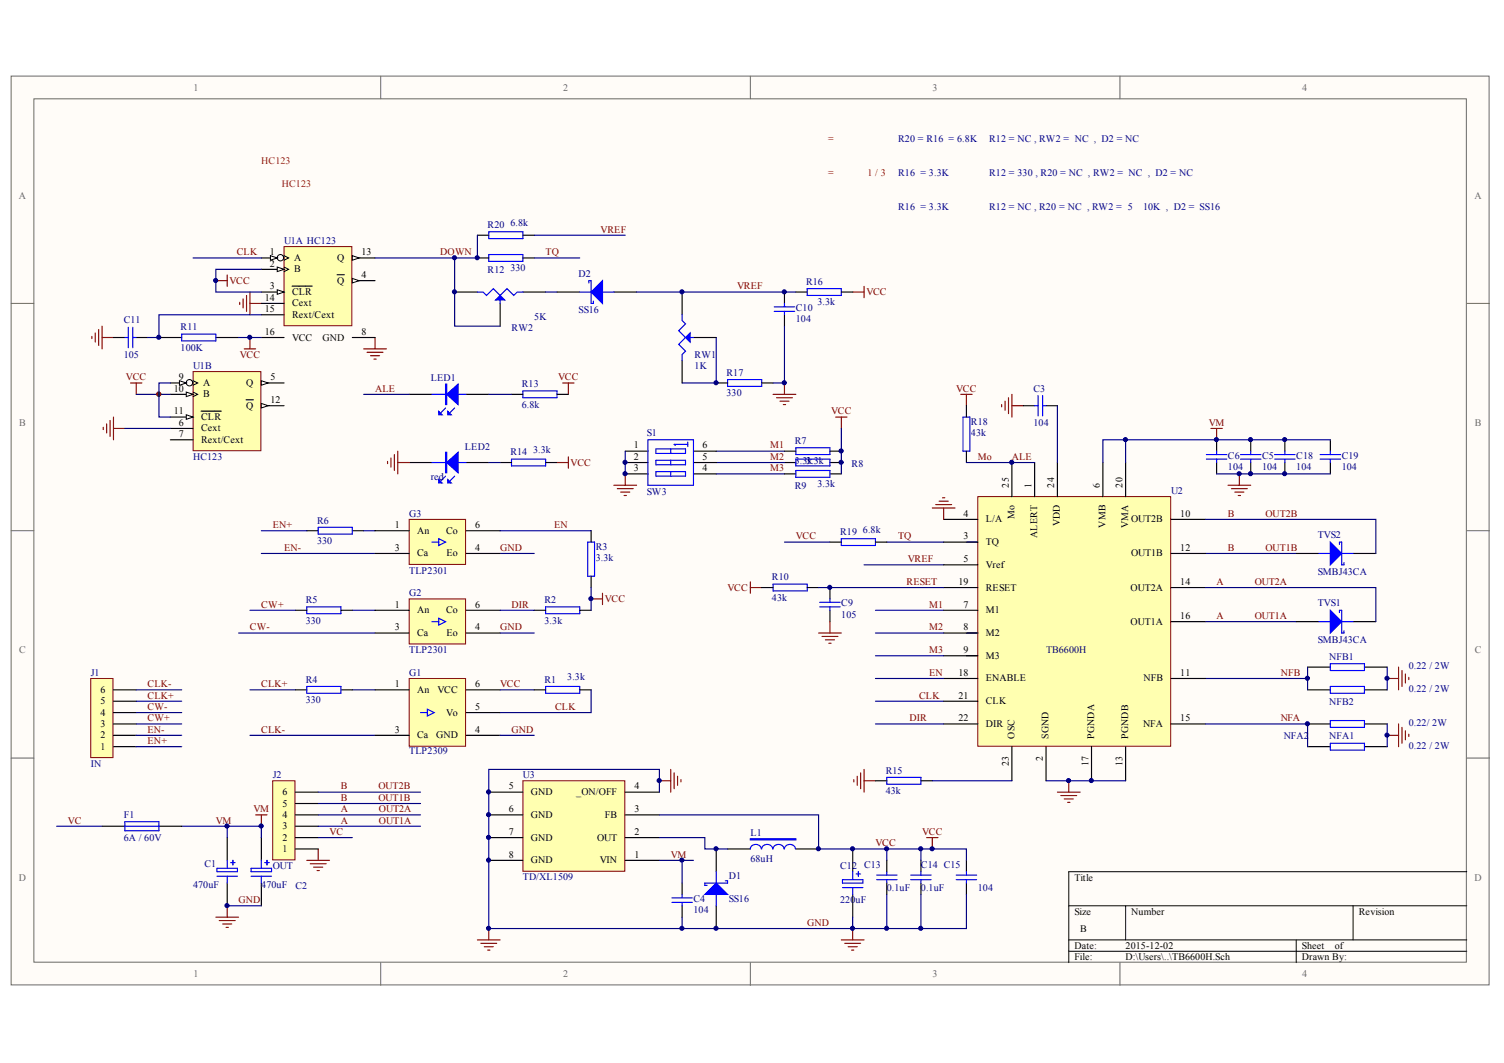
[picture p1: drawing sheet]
<svg xmlns="http://www.w3.org/2000/svg" width="297mm" height="210mm" viewBox="0 0 297 210" stroke-linecap="round" stroke-linejoin="round" font-family="sans-serif">
<g fill="#fffcf8" stroke="#696969" stroke-width=".2">
<path d="M2.2 15h291.9v179.5h-291.9z"/>
<path d="M6.7 19.5h282.9v170.5h-282.9z"/>
</g>
<path d="M75.2 15v4.5M148.2 15v4.5M221.2 15v4.5M2.2 59.9h4.5M289.7 59.9h4.5M2.2 104.8h4.5M289.7 104.8h4.5M2.2 149.7h4.5M289.7 149.7h4.5M75.2 190.1v4.5M148.2 190.1v4.5M221.2 190.1v4.5" fill="none" stroke="#696969" stroke-width=".2"/>
<path d="M211.1 178.9h78.6M222.3 178.9v6.7M267.2 178.9v6.7M289.7 172.1h-78.6v18M211.1 185.6h78.6M211.1 187.8h78.6M256 185.6v4.5" fill="none" stroke="#000" stroke-width=".2"/>
<circle cx="31.4" cy="77.8" r=".4" fill="#000080" stroke="#000080" stroke-width=".2"/>
<g fill="none" stroke="#000" stroke-width=".22">
<path d="M110 57.7h4.5M121.2 57.7h4.5M80.8 77.9h4.5M92 77.9h4.5M154.9 91.3h2.3M163.9 91.3h2.3M240.3 86.8v2.3M240.3 91.3v2.3M247 86.8v2.3M247 91.3v2.3M60.6 104.8h2.2M69.6 104.8h2.2"/>
<path d="M150.4 116h2.3M159.4 116h2.3M163.9 116v2.3M256 109.3h4.5M267.2 109.3h4.5M58.3 120.5h2.3M67.3 120.5h2.3M163.9 120.5v2.3M256 122.8h4.5M258.2 131.7h4.5M267.2 122.8h4.5M269.5 131.7h4.5"/>
<path d="M258.2 143h4.5M269.5 143h4.5M51.6 165.4v4.5M51.6 174.4v4.5M143.7 167.6h4.5M157.2 167.6h4.5M168.4 167.6v4.5M168.4 176.6v4.5M175.1 169.9v2.2M175.1 174.4v2.2M181.9 169.9v2.2M181.9 174.4v2.2"/>
<path d="M190.9 169.9v2.2M190.9 174.4v2.2"/>
</g>
<g fill="none" stroke="#00f" stroke-width=".22">
<path d="M114.5 57.7h2.2M116.3 55.9v-.5h.4v4.5h.5v-.4M119 57.7h2.2M85.3 77.9h6.7M88 80.6l-.9 .9M89.8 80.6l-.9 .9M157.2 90.7h6.7v1.3h-6.7zM238.3 90.7h4M238.3 89.8h4M240.3 89.1v.7M240.3 90.7v.6M245 90.7h4"/>
<path d="M245 89.8h4M247 89.1v.7M247 90.7v.6M60.6 119.8h6.7v1.4h-6.7zM62.8 104.1h6.8v1.4h-6.8zM152.7 115.3h6.7v1.4h-6.7zM161.9 118.9h4M161.9 119.8h4M163.9 118.3v.6M163.9 119.8v.7M260.5 109.3h2.2M264.5 107.5v-.5h.5v4.5h.4v-.4"/>
<path d="M265 109.3h2.2M260.5 122.8h2.2M262.7 131.1h6.8v1.3h-6.8zM264.5 121v-.5h.5v4.5h.4v-.4M265 122.8h2.2M262.7 142.3h6.8v1.3h-6.8zM49.6 171.5h4v.6h-4zM49.6 173h4M51.6 169.9v1.6M51.6 173v1.4M52.3 170.3h.9M52.7 169.9v.9"/>
<path d="M150.3 167.6a1.09 1.09 0 0 0-1-.9 1.09 1.09 0 0 0-1.1 .9M152.6 167.6a1.09 1.09 0 0 0-1.1-.9 1.09 1.09 0 0 0-1.1 .9M154.8 167.6a1.09 1.09 0 0 0-1-.9 1.09 1.09 0 0 0-1.1 .9M157.1 167.6a1.09 1.09 0 0 0-1.1-.9 1.09 1.09 0 0 0-1.1 .9M166.4 173.7h4v.7h-4zM166.4 175.3h4M168.4 172.1v1.6M168.4 175.3v1.3M169.1 172.6h.9M169.5 172.1v.9M173.1 172.8h4.1M173.1 173.7h4.1"/>
<path d="M175.1 172.1v.7M175.1 173.7v.7M179.9 172.8h4M179.9 173.7h4M181.9 172.1v.7M181.9 173.7v.7M188.8 172.8h4.1M188.8 173.7h4.1M190.9 172.1v.7M190.9 173.7v.7"/>
</g>
<g fill="none" stroke="#800000" stroke-width=".22">
<path d="M189.7 77.9h2.3M190.9 77.9v2.2M197.8 79.9v.4M198.5 79.2v1.8M199.2 78.5v3.2M199.9 77.9v4.5M121.2 95.8h4.5M121.9 96.5h3.2M122.6 97.2h1.8M123.3 97.8h.4M123.5 93.6v2.2M199.9 80.1h2.2"/>
<path d="M239.2 84.6h2.2M240.3 84.6v2.2M242.5 95.8h4.5M243.2 96.5h3.1M243.9 97.2h1.8M244.5 97.8h.5M244.8 93.6v2.2M116.7 118.3h2.3M119 117.1v2.3M148.2 114.9v2.2M148.2 116h2.2M161.7 125h4.5"/>
<path d="M162.3 125.7h3.2M163 126.3h1.8M163.7 127h.4M163.9 122.8v2.2M274 134h2.2M276.2 131.7v4.5M276.9 132.4v3.1M277.6 133.1v1.8M278.2 133.8v.4M168.6 154v.4M169.3 153.3v1.8M170 152.6v3.1"/>
<path d="M170.7 151.9v4.5M170.7 154.2h2.2M208.8 156.4h4.5M209.5 157.1h3.2M210.2 157.8h1.8M210.9 158.4h.4M211.1 154.2v2.2M274 145.2h2.2M276.2 143v4.4M276.9 143.6v3.2M277.6 144.3v1.8M278.2 145v.4"/>
<path d="M44.9 178.9v2.2M50.5 160.9h2.2M51.6 160.9v2.3M183 165.4h2.3M184.1 165.4v2.2M42.6 181.1h4.5M43.3 181.8h3.1M44 182.5h1.8M44.6 183.1h.5M166.2 185.6h4.5M166.8 186.3h3.2M167.5 186.9h1.8"/>
<path d="M168.2 187.6h.4M168.4 183.4v2.2"/>
</g>
<g fill="none" stroke="#000080" stroke-width=".22">
<path d="M51.6 109.3h22.5M51.6 104.8h9M71.8 104.8h2.3M170.7 111.5h15.7M175.1 107h11.3M190.9 107h4.5M238 109.3h18M49.4 120.5h8.9M49.4 136.2h8.9M69.6 120.5h4.5M69.6 136.2h4.5M98.8 125h6.7"/>
<path d="M172.9 120.5h13.5M172.9 138.5h13.5M190.9 125h4.5M190.9 129.5h4.5M238 122.8h18M238 134h20.2M49.4 145.2h24.7M134.7 181.1v2.3M168.4 181.1v2.3"/>
</g>
<g fill="#00f" stroke="#00f" stroke-width=".22">
<path d="M88.2 77.9l2.3-2.1v4.1z"/>
<path d="M86.6 81.2l.7 .7h-.7z"/>
<path d="M88.4 81.2l.7 .7h-.7z"/>
<path d="M262.7 120.5l2.3 2.3-2.3 2.2z"/>
<path d="M262.7 107l2.3 2.3-2.3 2.2z"/>
<path d="M116.7 57.7l2.3-2.3v4.5z"/>
<path d="M88 75.8h.2v4.1h-.2z" fill-rule="evenodd"/>
<path d="M148.2 165.6h9v.2h-9z" fill-rule="evenodd"/>
</g>
<path d="M17.9 134h4.4v15.6h-4.4z" fill="#ffffb0" stroke="#800000" stroke-width=".2"/>
<g fill="none" stroke="#000" stroke-width=".22">
<path d="M154.9 57.7v2.2M154.9 62.2v2.2M80.8 91.3h4.5M92 91.3h4.5M98.8 91.3h2.2M107.8 91.3h2.2M22.4 138.5h4.5M22.4 136.2h4.5M22.4 147.4h4.5M22.4 145.2h4.5M22.4 143h4.5M22.4 140.7h4.5"/>
<path d="M44.9 165.4v4.5M44.9 174.4v4.5M141.5 167.6v4.5M141.5 178.9v4.5"/>
</g>
<path d="M96.5 91.3h2.3M98.8 109.3h6.7M26.9 138.5h9M26.9 136.2h9M26.9 147.4h9M26.9 145.2h9M26.9 143h9M26.9 140.7h9M44.9 163.2v2.2" fill="none" stroke="#000080" stroke-width=".22"/>
<g fill="none" stroke="#00f" stroke-width=".22">
<path d="M154.9 59.9v.7M152.9 60.6h4.1M152.9 61.5h4.1M154.9 61.5v.7M85.3 91.3h6.7M88 94l-.9 .9M89.8 94l-.9 .9M101 90.7h6.8v1.3h-6.8zM42.9 171.5h4v.6h-4zM42.9 173h4M44.9 169.9v1.6M44.9 173v1.4"/>
<path d="M45.5 170.3h.9M46 169.9v.9M141.5 172.1v2.3M141.5 176.6v2.3M143.2 173.9h.5v.5h-4.5v.4h.5"/>
</g>
<g fill="#00f" stroke="#00f" stroke-width=".22">
<path d="M139.2 176.6l2.3-2.2 2.2 2.2z"/>
<path d="M88.2 91.3l2.3-2v4.1z"/>
<path d="M86.6 94.7l.7 .7h-.7z"/>
<path d="M88.4 94.7l.7 .7h-.7z"/>
<path d="M88 89.3h.2v4.1h-.2z" fill-rule="evenodd"/>
</g>
<g fill="none" stroke="#800000" stroke-width=".22">
<path d="M76.5 91.1v.5M77.2 90.4v1.8M77.9 89.8v3.1M78.6 89.1v4.5M78.6 91.3h2.2M130.2 154.2h2.3M132.5 151.9v4.5M133.1 152.6v3.1M133.8 153.3v1.8M134.5 154v.4M60.6 169.9h4.5M61.3 170.6h3.1"/>
<path d="M61.9 171.2h1.8M62.6 171.9h.5M62.8 167.6v2.3"/>
</g>
<path d="M103.3 154.2h20.1v17.8h-20.1z" fill="#ffffb0" stroke="#800000" stroke-width=".2"/>
<path d="M96.5 156.4h6.8M123.5 156.4h6.7M96.5 169.9h6.8M96.5 165.4h6.8M96.5 160.9h6.8M123.5 169.9h6.7M123.5 165.4h6.7M123.5 160.9h6.7" fill="none" stroke="#000" stroke-width=".22"/>
<path d="M53.9 154.2h4.4v15.6h-4.4z" fill="#ffffb0" stroke="#800000" stroke-width=".2"/>
<path d="M258.2 136.2h4.5M269.5 136.2h4.5M58.3 158.7h4.5M58.3 156.4h4.5M258.2 147.4h4.5M269.5 147.4h4.5M58.3 167.6h4.5M58.3 165.4h4.5M58.3 163.2h4.5M58.3 160.9h4.5" fill="none" stroke="#000" stroke-width=".22"/>
<path d="M262.7 135.5h6.8v1.4h-6.8zM262.7 146.8h6.8v1.3h-6.8z" fill="none" stroke="#00f" stroke-width=".22"/>
<path d="M258.2 131.7v4.5M35.9 163.2h15.7v2.2M62.8 165.4h6.8M175.1 167.6v2.3" fill="none" stroke="#000080" stroke-width=".22"/>
<path d="M168.4 57.7h2.3M170.7 56.5v2.3M94.3 185.6h4.5M95 186.3h3.1M95.6 186.9h1.8M96.3 187.6h.5M96.5 183.4v2.2" fill="none" stroke="#800000" stroke-width=".22"/>
<path d="M193.1 98.1h38.1v49.3h-38.1z" fill="#ffffb0" stroke="#800000" stroke-width=".2"/>
<g fill="none" stroke="#000" stroke-width=".22">
<path d="M134.7 57.7v4.5M134.7 71.1v4.5M137 66.6h4.5M154.9 89.1h2.3M163.9 89.1h2.3M199.9 91.3v6.8M202.1 80.1h2.2M204.3 91.3v6.8M206.6 80.1h2.2M208.8 91.3v6.8M217.8 91.3v6.8M222.3 91.3v6.8"/>
<path d="M186.4 107h6.7M186.4 102.6h6.7M186.4 111.5h6.7M186.4 116h6.7M231.3 102.6h6.7M231.3 109.3h6.7M231.3 116h6.7M186.4 120.5h6.7M186.4 125h6.7M186.4 129.5h6.7M186.4 134h6.7M186.4 138.5h6.7"/>
<path d="M231.3 134h6.7M231.3 122.8h6.7M172.9 154.2h2.2M181.9 154.2h2.2M186.4 143h6.7M199.9 147.4v6.8M206.6 147.4v6.8M215.6 147.4v6.8M222.3 147.4v6.8M231.3 143h6.7M134.7 174.4v2.2M134.7 178.9v2.2"/>
</g>
<path d="M274 131.7v4.5M206.6 154.2h15.7M274 143v4.4" fill="none" stroke="#000080" stroke-width=".22"/>
<path d="M134.7 62.2v1.1l.7 .7-1.4 1.3 1.4 1.3-1.4 1.4 1.4 1.3-.7 .7v1.1M135.4 66.6h1.6M205 78.1v4M205.9 78.1v4M157.2 88.4h6.7v1.4h-6.7zM204.3 80.1h.7M205.9 80.1h.7M175.1 153.5h6.8v1.3h-6.8zM132.7 178.2h4M132.7 177.3h4M134.7 176.6v.7M134.7 178.2v.7" fill="none" stroke="#00f" stroke-width=".22"/>
<g fill="none" stroke="#800000" stroke-width=".22">
<path d="M18.1 66.4v.5M18.8 65.7v1.8M19.5 65.1v3.1M20.2 64.4v4.5M20.2 66.6h2.2M25.8 75.6h2.2M26.9 75.6v2.3M111.1 75.6h2.3M112.3 75.6v2.3M152.7 77.9h4.5M153.4 78.5h3.1M154 79.2h1.8"/>
<path d="M154.7 79.9h.5M154.9 75.6v2.3M20.4 84.4v.4M21.1 83.7v1.8M21.7 83v3.2M22.4 82.4v4.4M22.4 84.6h2.3M110 91.3h2.3M112.3 90.2v2.3M184.8 99.6h3.1M185.5 99h1.8M186.1 98.3h.5"/>
<path d="M184.1 100.3h4.5M186.4 100.3v2.3"/>
</g>
<path d="M135.4 66.6l.9-.9v1.8z" fill="#00f" stroke="#00f" stroke-width=".22"/>
<path d="M80.8 134h11.1v13.4h-11.1z" fill="#ffffb0" stroke="#800000" stroke-width=".2"/>
<path d="M74.1 136.2h6.7M92 136.2h6.8M74.1 145.2h6.7M92 145.2h6.8M92 140.7h6.8" fill="none" stroke="#000" stroke-width=".22"/>
<path d="M83.1 140.7h1.3v-.7l1.4 .7-1.4 .7v-.7" fill="none" stroke="#00f" stroke-width=".22"/>
<path d="M165 82.4h2.3M166.2 82.4v2.2" fill="none" stroke="#800000" stroke-width=".22"/>
<path d="M141.5 93.6h13.4M141.5 89.1h13.4M141.5 91.3h13.4M98.8 136.2h6.7M98.8 145.2h6.7" fill="none" stroke="#000080" stroke-width=".22"/>
<path d="M80.8 118.3h11.1v8.9h-11.1z" fill="#ffffb0" stroke="#800000" stroke-width=".2"/>
<path d="M74.1 120.5h6.7M74.1 125h6.7M92 120.5h6.8M92 125h6.8" fill="none" stroke="#000" stroke-width=".22"/>
<path d="M85.3 122.8h1.3v-.7l1.4 .7-1.4 .6v-.6" fill="none" stroke="#00f" stroke-width=".22"/>
<path d="M80.8 102.6h11.1v8.8h-11.1z" fill="#ffffb0" stroke="#800000" stroke-width=".2"/>
<g fill="none" stroke="#000" stroke-width=".22">
<path d="M22.4 66.6h2.3M26.9 66.6h2.2M31.4 66.6h4.5M42.6 66.6h4.5M123.5 89.1h4.5M123.5 91.3h4.5M123.5 93.6h4.5M137 89.1h4.5M137 91.3h4.5M137 93.6h4.5M253.8 86.8v2.3M253.8 91.3v2.3"/>
<path d="M262.7 86.8v2.3M262.7 91.3v2.3M74.1 104.8h6.7M74.1 109.3h6.7M92 104.8h6.8M92 109.3h6.8M116.7 104.8v2.2M116.7 113.8v2.2M58.3 136.2h2.3M67.3 136.2h2.3M105.5 136.2h2.3M105.5 120.5h2.3"/>
<path d="M114.5 136.2h2.2M114.5 120.5h2.2"/>
</g>
<g fill="none" stroke="#00f" stroke-width=".22">
<path d="M24.7 66.6h.6M25.3 64.6v4.1M26.2 66.6h.7M26.2 64.6v4.1M35.9 66h6.7v1.3h-6.7zM128 86.8h9v9h-9zM129.5 88.6h5.9v.9h-5.9zM129.5 90.9h5.9v.9h-5.9zM129.5 93.1h5.9v.9h-5.9zM132.5 88.6v.9M132.5 90.9v.9M132.5 93.1v.9"/>
<path d="M135.8 87.7h-2.7l.3 .3M135.8 87.3v.9M251.7 90.7h4.1M251.7 89.8h4.1M253.8 89.1v.7M253.8 90.7v.6M260.7 90.7h4.1M260.7 89.8h4.1M262.7 89.1v.7M262.7 90.7v.6M85.3 107h1.3v-.6l1.4 .6-1.4 .7v-.7M107.8 119.8h6.7v1.4h-6.7z"/>
<path d="M116.1 107h1.3v6.8h-1.3zM60.6 135.5h6.7v1.4h-6.7zM107.8 135.5h6.7v1.4h-6.7z"/>
</g>
<path d="M116.7 116v4.5M98.8 120.5h6.7M116.7 136.2v4.5h-17.9M172.9 125h13.5M172.9 129.5h13.5M172.9 134h13.5M62.8 156.4h20.3M62.8 158.7h20.3M172.9 143h13.5M62.8 160.9h20.3M62.8 163.2h20.3" fill="none" stroke="#000080" stroke-width=".22"/>
<g fill="none" stroke="#800000" stroke-width=".22">
<path d="M42.6 55.4h2.3M44.9 54.3v2.2M47.3 59.7v.4M48 59v1.8M48.7 58.3v3.2M49.4 57.7v4.5M49.4 59.9h2.2M48.2 68.9h2.3M49.4 66.6v2.3M71.8 68.9h4.5M72.5 69.6h3.1M73.2 70.2h1.8"/>
<path d="M73.8 70.9h.5M74.1 66.6v2.3"/>
</g>
<path d="M56.1 48.7h13.4v15.6h-13.4z" fill="#ffffb0" stroke="#800000" stroke-width=".2"/>
<path d="M51.6 50.9h4.5" fill="none" stroke="#000" stroke-width=".22"/>
<path d="M56.1 50.5l.9 .4-.9 .5" fill="none" stroke="#000" stroke-width=".2"/>
<circle cx="55.4" cy="50.9" r=".63" fill="#fffcf8" stroke="#000" stroke-width=".2"/>
<path d="M53.4 50.5l1.4 .4-1.4 .5z" fill="#fffcf8" stroke="#000" stroke-width=".2"/>
<path d="M51.6 53.2h4.5" fill="none" stroke="#000" stroke-width=".22"/>
<path d="M56.1 52.7l.9 .5-.9 .4" fill="none" stroke="#000" stroke-width=".2"/>
<path d="M54.8 52.7l1.3 .5-1.3 .4z" fill="#fffcf8" stroke="#000" stroke-width=".2"/>
<path d="M51.6 57.7h4.5" fill="none" stroke="#000" stroke-width=".22"/>
<path d="M54.8 57.2l1.3 .5-1.3 .4z" fill="#fffcf8" stroke="#000" stroke-width=".2"/>
<path d="M51.6 59.9h4.5M57.7 56.5h4M69.6 50.9h4.5M51.6 62.2h4.5" fill="none" stroke="#000" stroke-width=".22"/>
<path d="M69.6 50.5l1.3 .4-1.3 .5z" fill="#fffcf8" stroke="#000" stroke-width=".2"/>
<path d="M69.6 55.4h4.5" fill="none" stroke="#000" stroke-width=".22"/>
<path d="M69.6 55l1.3 .4-1.3 .5z" fill="#fffcf8" stroke="#000" stroke-width=".2"/>
<path d="M66.6 54.3h1.4M51.6 66.6h4.5M69.6 66.6h4.5" fill="none" stroke="#000" stroke-width=".22"/>
<path d="M38.1 73.4h13.4v15.6h-13.4z" fill="#ffffb0" stroke="#800000" stroke-width=".2"/>
<path d="M33.6 75.6h4.5" fill="none" stroke="#000" stroke-width=".22"/>
<path d="M38.1 75.2l.9 .4-.9 .5" fill="none" stroke="#000" stroke-width=".2"/>
<circle cx="37.4" cy="75.6" r=".63" fill="#fffcf8" stroke="#000" stroke-width=".2"/>
<path d="M35.4 75.2l1.4 .4-1.4 .5z" fill="#fffcf8" stroke="#000" stroke-width=".2"/>
<path d="M33.6 77.9h4.5" fill="none" stroke="#000" stroke-width=".22"/>
<path d="M38.1 77.4l.9 .5-.9 .4" fill="none" stroke="#000" stroke-width=".2"/>
<path d="M36.8 77.4l1.3 .5-1.3 .4z" fill="#fffcf8" stroke="#000" stroke-width=".2"/>
<path d="M33.6 82.4h4.5" fill="none" stroke="#000" stroke-width=".22"/>
<path d="M36.8 81.9l1.3 .5-1.3 .4z" fill="#fffcf8" stroke="#000" stroke-width=".2"/>
<path d="M51.6 75.6h4.5M33.6 84.6h4.5M33.6 86.8h4.5M39.7 81.2h4" fill="none" stroke="#000" stroke-width=".22"/>
<path d="M51.6 75.2l1.4 .4-1.4 .5z" fill="#fffcf8" stroke="#000" stroke-width=".2"/>
<path d="M51.6 80.1h4.5" fill="none" stroke="#000" stroke-width=".22"/>
<path d="M51.6 79.7l1.4 .4-1.4 .5z" fill="#fffcf8" stroke="#000" stroke-width=".2"/>
<g fill="none" stroke="#000" stroke-width=".22">
<path d="M89.8 57.7h4.5M94.3 50.9h2.2M94.3 46.4h2.2M98.8 59.9v4.5M103.3 57.7h4.5M103.3 50.9h2.2M103.3 46.4h2.2M157.2 57.7h2.2M166.2 57.7h2.2M48.6 78.9h1.4M101 77.9h2.3M110 77.9h2.3"/>
<path d="M141.5 75.6h2.2M150.4 75.6h2.3M154.9 93.6h2.3M163.9 93.6h2.3M190.9 80.1v2.3M190.9 89.1v2.2M163.9 107h2.3M172.9 107h2.2M20.2 163.2h4.5M31.4 163.2h4.5"/>
</g>
<g fill="none" stroke="#000080" stroke-width=".22">
<path d="M38.1 50.9h13.5M51.6 53.2h-9v4.5h9M89.8 50.9v13.5h9M94.3 46.4v4.5h-20.2M105.5 50.9h9M105.5 46.4h18M107.8 57.7h2.2M125.7 57.7h31.5M26.9 77.9h6.7M33.6 75.6h-2.2v6.8h2.2M47.1 66.6h4.5M51.6 62.2h-20.2v4.4h-2.3"/>
<path d="M71.8 77.9h9M96.5 77.9h4.5M141.5 66.6v9h-6.8M154.9 64.4v11.2h-2.2M24.7 84.6h8.9M123.5 89.1v4.5M166.2 84.6v9M190.9 91.3h13.4M208.8 80.1v11.2M222.3 86.8v4.5M240.3 93.6h22.4M262.7 86.8h-44.9v4.5"/>
<path d="M98.8 104.8h17.9M154.9 107h9M161.7 116h24.7M238 102.6h33.7v6.7M238 116h33.7v6.8M47.1 125h27M130.2 156.4v-4.5h-33.7v31.5h94.4v-6.8M184.1 154.2h15.8M238 143h20.2v4.4M11.2 163.2h9M44.9 178.9h6.7M130.2 165.4h9v2.2h4.5"/>
<path d="M130.2 160.9h31.5v6.7h29.2v2.3M130.2 169.9h6.8M134.7 169.9v4.5M175.1 176.6v6.8M181.9 167.6v2.3M181.9 176.6v6.8"/>
</g>
<path d="M94.3 57.7h1.1l.7 .6 1.3-1.3 1.4 1.3 1.3-1.3 1.4 1.3 .6-.6h1.2M96.5 45.8h6.8v1.3h-6.8zM96.5 50.3h6.8v1.3h-6.8zM98.8 58.3v1.6M159.4 57h6.8v1.3h-6.8zM103.3 77.2h6.7v1.3h-6.7zM143.7 75h6.7v1.3h-6.7zM157.2 92.9h6.7v1.4h-6.7zM190.2 82.4h1.3v6.7h-1.3zM166.2 106.4h6.7v1.3h-6.7zM24.7 162.3h6.7v1.8h-6.7zM24.7 163.2h6.7" fill="none" stroke="#00f" stroke-width=".22"/>
<path d="M97.9 59.2l.9-.9 .9 .9z" fill="#00f" stroke="#00f" stroke-width=".22"/>
<circle cx="31.4" cy="77.8" r=".4" fill="#800000" stroke="#800000" stroke-width=".2"/>
<g fill="#000080" stroke="#000080" stroke-width=".2">
<circle cx="31.4" cy="66.6" r=".4"/>
<circle cx="42.6" cy="55.4" r=".4"/>
<circle cx="44.8" cy="178.8" r=".4"/>
<circle cx="44.8" cy="163.1" r=".4"/>
<circle cx="49.3" cy="66.6" r=".4"/>
<circle cx="51.6" cy="163.1" r=".4"/>
<circle cx="89.7" cy="57.6" r=".4"/>
<circle cx="89.7" cy="50.9" r=".4"/>
<circle cx="94.2" cy="50.9" r=".4"/>
<circle cx="96.5" cy="183.3" r=".4"/>
<circle cx="96.5" cy="169.8" r=".4"/>
<circle cx="96.5" cy="165.4" r=".4"/>
<circle cx="96.5" cy="160.9" r=".4"/>
<circle cx="96.5" cy="156.4" r=".4"/>
<circle cx="116.7" cy="118.2" r=".4"/>
<circle cx="123.4" cy="93.5" r=".4"/>
<circle cx="123.4" cy="91.3" r=".4"/>
<circle cx="130.2" cy="154.1" r=".4"/>
<circle cx="134.7" cy="183.3" r=".4"/>
<circle cx="134.7" cy="169.8" r=".4"/>
<circle cx="134.7" cy="57.6" r=".4"/>
<circle cx="141.4" cy="183.3" r=".4"/>
<circle cx="141.4" cy="167.6" r=".4"/>
<circle cx="141.4" cy="75.6" r=".4"/>
<circle cx="154.9" cy="75.6" r=".4"/>
<circle cx="154.9" cy="57.6" r=".4"/>
<circle cx="161.6" cy="167.6" r=".4"/>
<circle cx="163.9" cy="116" r=".4"/>
<circle cx="166.1" cy="91.3" r=".4"/>
<circle cx="166.1" cy="89" r=".4"/>
<circle cx="168.4" cy="183.3" r=".4"/>
<circle cx="168.4" cy="167.6" r=".4"/>
<circle cx="175.1" cy="183.3" r=".4"/>
<circle cx="175.1" cy="167.6" r=".4"/>
<circle cx="181.8" cy="183.3" r=".4"/>
<circle cx="181.8" cy="167.6" r=".4"/>
<circle cx="184.1" cy="167.6" r=".4"/>
<circle cx="199.8" cy="91.3" r=".4"/>
<circle cx="211" cy="154.1" r=".4"/>
<circle cx="215.5" cy="154.1" r=".4"/>
<circle cx="222.3" cy="86.8" r=".4"/>
<circle cx="240.2" cy="86.8" r=".4"/>
<circle cx="244.7" cy="93.5" r=".4"/>
<circle cx="247" cy="93.5" r=".4"/>
<circle cx="247" cy="86.8" r=".4"/>
<circle cx="253.7" cy="93.5" r=".4"/>
<circle cx="253.7" cy="86.8" r=".4"/>
<circle cx="258.2" cy="142.9" r=".4"/>
<circle cx="258.2" cy="133.9" r=".4"/>
<circle cx="273.9" cy="145.2" r=".4"/>
<circle cx="273.9" cy="133.9" r=".4"/>
</g>
<g font-size="2" fill="#696969">
<text x="38.2" y="17.9">1</text>
<text x="111.2" y="17.9">2</text>
<text x="184.2" y="17.9">3</text>
<text x="257.2" y="17.9">4</text>
<text x="3.7" y="39.2">A</text>
<text x="291.2" y="39.2">A</text>
<text x="3.8" y="84.1">B</text>
<text x="291.3" y="84.1">B</text>
<text x="3.8" y="129">C</text>
<text x="291.3" y="129">C</text>
<text x="3.7" y="173.9">D</text>
<text x="291.2" y="173.9">D</text>
<text x="38.2" y="192.9">1</text>
<text x="111.2" y="192.9">2</text>
<text x="184.2" y="192.9">3</text>
<text x="257.2" y="192.9">4</text>
</g>
<g font-size="2" fill="#f00">
<text x="163.5" y="28">=</text>
<text x="51.6" y="32.5">HC123</text>
<text x="163.5" y="34.7">=</text>
<text x="171.3" y="34.7">1 / 3</text>
<text x="55.7" y="36.9">HC123</text>
</g>
<g font-size="2" fill="#000080">
<text x="177.4" y="28">R20 = R16 = 6.8K</text>
<text x="195.4" y="28">R12 = NC , RW2 = NC , D2 = NC</text>
<text x="177.4" y="34.7">R16 = 3.3K</text>
<text x="195.4" y="34.7">R12 = 330 , R20 = NC , RW2 = NC , D2 = NC</text>
<text x="177.4" y="41.4">R16 = 3.3K</text>
<text x="195.4" y="41.4">R12 = NC , R20 = NC , RW2 = 5</text>
<text x="225.7" y="41.4">10K , D2 = SS16</text>
<text x="96.3" y="45">R20</text>
<text x="100.8" y="44.6">6.8k</text>
<text x="56.1" y="48.2">U1A HC123</text>
<text x="96.3" y="54">R12</text>
<text x="100.8" y="53.5">330</text>
<text x="114.3" y="54.7">D2</text>
<text x="159.2" y="56.2">R16</text>
<text x="24.4" y="63.9">C11</text>
<text x="35.7" y="65.2">R11</text>
<text x="101" y="65.4">RW2</text>
<text x="105.5" y="63.2">5K</text>
<text x="114.3" y="61.9">SS16</text>
<text x="157.2" y="61.4">C10</text>
<text x="157.2" y="63.6">104</text>
<text x="161.4" y="60.3">3.3k</text>
<text x="24.4" y="70.6">105</text>
<text x="35.7" y="69.3">100K</text>
<text x="137.2" y="70.6">RW1</text>
<text x="38.1" y="72.8">U1B</text>
<text x="85.1" y="75.3">LED1</text>
<text x="103" y="76.4">R13</text>
<text x="137.2" y="72.8">1K</text>
<text x="143.5" y="74.2">R17</text>
<text x="204.1" y="77.3">C3</text>
<text x="103" y="80.5">6.8k</text>
<text x="143.5" y="78.2">330</text>
<text x="191.8" y="83.8">R18</text>
<text x="91.8" y="88.8">LED2</text>
<text x="100.8" y="89.9">R14</text>
<text x="105.3" y="89.5">3.3k</text>
<text x="127.8" y="86.1">S1</text>
<text x="157" y="87.7">R7</text>
<text x="191.8" y="86.1">43k</text>
<text x="204.1" y="84.1">104</text>
<text x="38.1" y="90.8">HC123</text>
<text x="85.1" y="94.8">red</text>
<text x="157" y="91.7">3.33k.3k</text>
<text x="168.2" y="92.2">R8</text>
<text x="242.5" y="90.6">C6</text>
<text x="242.5" y="92.8">104</text>
<text x="249.3" y="90.6">C5</text>
<text x="249.3" y="92.8">104</text>
<text x="256" y="90.6">C18</text>
<text x="256" y="92.8">104</text>
<text x="265" y="90.6">C19</text>
<text x="265" y="92.8">104</text>
<text x="127.8" y="97.8">SW3</text>
<text x="157" y="96.6">R9</text>
<text x="161.4" y="96.2">3.3k</text>
<text x="231.3" y="97.5">U2</text>
<text x="62.6" y="103.4">R6</text>
<text x="62.6" y="107.4">330</text>
<text x="80.8" y="102">G3</text>
<text x="165.9" y="105.6">R19</text>
<text x="170.4" y="105.2">6.8k</text>
<text x="260.3" y="106.3">TVS2</text>
<text x="80.8" y="113.2">TLP2301</text>
<text x="117.6" y="108.5">R3</text>
<text x="117.6" y="110.8">3.3k</text>
<text x="260.3" y="113.5">SMBJ43CA</text>
<text x="60.4" y="119.1">R5</text>
<text x="80.8" y="117.7">G2</text>
<text x="107.5" y="119.1">R2</text>
<text x="152.5" y="114.6">R10</text>
<text x="152.5" y="118.6">43k</text>
<text x="166.2" y="119.8">C9</text>
<text x="260.3" y="119.8">TVS1</text>
<text x="60.4" y="123.1">330</text>
<text x="107.5" y="123.1">3.3k</text>
<text x="166.2" y="122">105</text>
<text x="80.8" y="129">TLP2301</text>
<text x="206.6" y="129">TB6600H</text>
<text x="260.3" y="126.9">SMBJ43CA</text>
<text x="262.5" y="130.3">NFB1</text>
<text x="17.9" y="133.4">J1</text>
<text x="60.4" y="134.8">R4</text>
<text x="80.8" y="133.4">G1</text>
<text x="107.5" y="134.8">R1</text>
<text x="112" y="134.3">3.3k</text>
<text x="278.2" y="132.1">0.22 / 2W</text>
<text x="278.2" y="136.6">0.22 / 2W</text>
<text x="60.4" y="138.8">330</text>
<text x="262.5" y="139.3">NFB2</text>
<text x="278.2" y="143.3">0.22/ 2W</text>
<text x="80.8" y="148.9">TLP2309</text>
<text x="253.5" y="146">NFA2</text>
<text x="262.5" y="146">NFA1</text>
<text x="278.2" y="147.8">0.22 / 2W</text>
<text x="17.9" y="151.4">IN</text>
<text x="53.9" y="153.6">J2</text>
<text x="103.3" y="153.6">U3</text>
<text x="174.9" y="152.7">R15</text>
<text x="24.4" y="161.5">F1</text>
<text x="174.9" y="156.8">43k</text>
<text x="24.4" y="166">6A / 60V</text>
<text x="148.2" y="165.1">L1</text>
<text x="40.4" y="171.2">C1</text>
<text x="53.9" y="171.6">OUT</text>
<text x="103.3" y="173.8">TD/XL1509</text>
<text x="143.9" y="173.6">D1</text>
<text x="148.2" y="170.3">68uH</text>
<text x="165.9" y="171.6">C12 C13</text>
<text x="181.9" y="171.4">C14 C15</text>
<text x="38.1" y="175.4">470uF</text>
<text x="51.6" y="175.4">470uF</text>
<text x="58.3" y="175.6">C2</text>
<text x="137" y="178.1">C4</text>
<text x="143.9" y="178.1">SS16</text>
<text x="165.9" y="178.3">220</text>
<text x="169" y="178.3">uF</text>
<text x="175.1" y="175.9">0.1uF</text>
<text x="181.9" y="175.9">0.1uF</text>
<text x="193.1" y="175.9">104</text>
<text x="137" y="180.4">104</text>
</g>
<g font-size="2" fill="#800000">
<text x="118.6" y="45.9">VREF</text>
<text x="46.8" y="50.4">CLK</text>
<text x="87" y="50.4">DOWN</text>
<text x="107.8" y="50.4">TQ</text>
<text x="45.3" y="56">VCC</text>
<text x="145.6" y="57.1">VREF</text>
<text x="171.1" y="58.3">VCC</text>
<text x="47.3" y="70.7">VCC</text>
<text x="24.9" y="75.1">VCC</text>
<text x="74.1" y="77.3">ALE</text>
<text x="110.2" y="75.1">VCC</text>
<text x="188.8" y="77.3">VCC</text>
<text x="164.1" y="81.8">VCC</text>
<text x="152.1" y="88.6">M1</text>
<text x="238.7" y="84.1">VM</text>
<text x="112.7" y="91.9">VCC</text>
<text x="152.1" y="90.8">M2</text>
<text x="152.1" y="93">M3</text>
<text x="193.1" y="90.8">Mo</text>
<text x="199.9" y="90.8">ALE</text>
<text x="53.9" y="104.3">EN+</text>
<text x="109.4" y="104.3">EN</text>
<text x="157.2" y="106.5">VCC</text>
<text x="177.4" y="106.5">TQ</text>
<text x="242.5" y="102">B</text>
<text x="250" y="102">OUT2B</text>
<text x="56.1" y="108.8">EN-</text>
<text x="98.8" y="108.8">GND</text>
<text x="179.3" y="111">VREF</text>
<text x="242.5" y="108.8">B</text>
<text x="250" y="108.8">OUT1B</text>
<text x="51.6" y="120">CW+</text>
<text x="101" y="120">DIR</text>
<text x="119.4" y="118.9">VCC</text>
<text x="143.7" y="116.6">VCC</text>
<text x="179" y="115.5">RESET</text>
<text x="183.5" y="120">M1</text>
<text x="240.3" y="115.5">A</text>
<text x="247.8" y="115.5">OUT2A</text>
<text x="49.4" y="124.5">CW-</text>
<text x="98.8" y="124.5">GND</text>
<text x="183.5" y="124.5">M2</text>
<text x="240.3" y="122.2">A</text>
<text x="247.8" y="122.2">OUT1A</text>
<text x="183.5" y="129">M3</text>
<text x="29.1" y="137.9">CLK+</text>
<text x="29.1" y="135.7">CLK-</text>
<text x="51.6" y="135.7">CLK+</text>
<text x="98.8" y="135.7">VCC</text>
<text x="181.5" y="137.9">CLK</text>
<text x="183.5" y="133.4">EN</text>
<text x="253" y="133.4">NFB</text>
<text x="29.1" y="140.2">CW-</text>
<text x="29.1" y="142.4">CW+</text>
<text x="109.6" y="140.2">CLK</text>
<text x="179.6" y="142.4">DIR</text>
<text x="253" y="142.4">NFA</text>
<text x="29.1" y="144.7">EN-</text>
<text x="29.1" y="146.9">EN+</text>
<text x="51.6" y="144.7">CLK-</text>
<text x="101" y="144.7">GND</text>
<text x="67.3" y="155.9">B</text>
<text x="74.8" y="155.9">OUT2B</text>
<text x="116.7" y="155.9">GND</text>
<text x="50.1" y="160.4">VM</text>
<text x="67.3" y="160.4">A</text>
<text x="67.3" y="158.1">B</text>
<text x="74.8" y="158.1">OUT1B</text>
<text x="74.9" y="160.4">OUT2A</text>
<text x="13.4" y="162.6">VC</text>
<text x="42.6" y="162.6">VM</text>
<text x="65.1" y="164.9">VC</text>
<text x="67.3" y="162.6">A</text>
<text x="74.9" y="162.6">OUT1A</text>
<text x="172.9" y="167.1">VCC</text>
<text x="182.1" y="164.9">VCC</text>
<text x="132.5" y="169.4">VM</text>
<text x="47.1" y="178.3">GND</text>
<text x="159.4" y="182.8">GND</text>
</g>
<g font-size="2">
<text x="53.3" y="50.4">1</text>
<text x="53.3" y="52.7">2</text>
<text x="58.1" y="51.5">A</text>
<text x="58.1" y="53.8">B</text>
<text x="66.6" y="51.5">Q</text>
<text x="71.4" y="50.4">13</text>
<text x="52.3" y="59.4">14</text>
<text x="53.3" y="57.1">3</text>
<text x="57.7" y="58.3">CLR</text>
<text x="66.6" y="56">Q</text>
<text x="71.4" y="54.9">4</text>
<text x="52.3" y="61.6">15</text>
<text x="57.7" y="60.5">Cext</text>
<text x="57.7" y="62.8">Rext/Cext</text>
<text x="52.3" y="66.1">16</text>
<text x="57.7" y="67.2">VCC</text>
<text x="63.7" y="67.2">GND</text>
<text x="71.4" y="66.1">8</text>
<text x="34.3" y="77.3">10</text>
<text x="35.3" y="75.1">9</text>
<text x="40.2" y="76.2">A</text>
<text x="48.6" y="76.2">Q</text>
<text x="53.4" y="75.1">5</text>
<text x="34.3" y="81.8">11</text>
<text x="39.7" y="82.9">CLR</text>
<text x="40.2" y="78.5">B</text>
<text x="48.6" y="80.7">Q</text>
<text x="53.4" y="79.6">12</text>
<text x="35.3" y="84.1">6</text>
<text x="35.3" y="86.3">7</text>
<text x="39.7" y="85.2">Cext</text>
<text x="39.7" y="87.4">Rext/Cext</text>
<text x="125.2" y="88.6">1</text>
<text x="138.8" y="88.6">6</text>
<text x="125.2" y="90.8">2</text>
<text x="125.2" y="93">3</text>
<text x="138.8" y="90.8">5</text>
<text x="138.8" y="93">4</text>
<text x="199.2" y="96.3" transform="rotate(-90 199.2 96.3)">25</text>
<text x="203.7" y="96.3" transform="rotate(-90 203.7 96.3)">1</text>
<text x="208.2" y="96.3" transform="rotate(-90 208.2 96.3)">24</text>
<text x="217.2" y="96.3" transform="rotate(-90 217.2 96.3)">6</text>
<text x="221.7" y="96.3" transform="rotate(-90 221.7 96.3)">20</text>
<text x="78" y="104.3">1</text>
<text x="82.4" y="105.4">An</text>
<text x="88.1" y="105.4">Co</text>
<text x="93.8" y="104.3">6</text>
<text x="190.3" y="106.5">3</text>
<text x="190.3" y="102">4</text>
<text x="194.7" y="107.6">TQ</text>
<text x="194.7" y="103.1">L/A</text>
<text x="200.4" y="102.4" transform="rotate(-90 200.4 102.4)">Mo</text>
<text x="204.8" y="106.2" transform="rotate(-90 204.8 106.2)">ALERT</text>
<text x="209.3" y="103.9" transform="rotate(-90 209.3 103.9)">VDD</text>
<text x="218.3" y="104.2" transform="rotate(-90 218.3 104.2)">VMB</text>
<text x="222.8" y="104.3" transform="rotate(-90 222.8 104.3)">VMA</text>
<text x="223.4" y="103.1">OUT2B</text>
<text x="233.1" y="102">10</text>
<text x="78" y="108.8">3</text>
<text x="82.4" y="109.9">Ca</text>
<text x="88.2" y="109.9">Eo</text>
<text x="93.8" y="108.8">4</text>
<text x="190.3" y="111">5</text>
<text x="194.7" y="112.1">Vref</text>
<text x="223.4" y="109.9">OUT1B</text>
<text x="233.1" y="108.8">12</text>
<text x="78" y="120">1</text>
<text x="93.8" y="120">6</text>
<text x="189.3" y="115.5">19</text>
<text x="190.3" y="120">7</text>
<text x="194.7" y="116.6">RESET</text>
<text x="223.3" y="116.6">OUT2A</text>
<text x="233.1" y="115.5">14</text>
<text x="78" y="124.5">3</text>
<text x="82.4" y="121.1">An</text>
<text x="82.4" y="125.6">Ca</text>
<text x="88.1" y="121.1">Co</text>
<text x="88.2" y="125.6">Eo</text>
<text x="93.8" y="124.5">4</text>
<text x="190.3" y="124.5">8</text>
<text x="194.7" y="121.1">M1</text>
<text x="194.7" y="125.6">M2</text>
<text x="223.3" y="123.3">OUT1A</text>
<text x="233.1" y="122.2">16</text>
<text x="190.3" y="129">9</text>
<text x="194.7" y="130.1">M3</text>
<text x="19.8" y="136.8">6</text>
<text x="78" y="135.7">1</text>
<text x="82.4" y="136.8">An</text>
<text x="86.4" y="136.8">VCC</text>
<text x="93.8" y="135.7">6</text>
<text x="189.3" y="133.4">18</text>
<text x="189.3" y="137.9">21</text>
<text x="194.7" y="134.6">ENABLE</text>
<text x="225.8" y="134.6">NFB</text>
<text x="233.1" y="133.4">11</text>
<text x="19.8" y="143.5">3</text>
<text x="19.8" y="141.3">4</text>
<text x="19.8" y="139.1">5</text>
<text x="88.1" y="141.3">Vo</text>
<text x="93.8" y="140.2">5</text>
<text x="189.3" y="142.4">22</text>
<text x="194.7" y="139.1">CLK</text>
<text x="194.7" y="143.5">DIR</text>
<text x="225.7" y="143.5">NFA</text>
<text x="233.1" y="142.4">15</text>
<text x="19.8" y="148">1</text>
<text x="19.8" y="145.8">2</text>
<text x="78" y="144.7">3</text>
<text x="82.4" y="145.8">Ca</text>
<text x="86.2" y="145.8">GND</text>
<text x="93.8" y="144.7">4</text>
<text x="200.4" y="145.9" transform="rotate(-90 200.4 145.9)">OSC</text>
<text x="207.1" y="145.9" transform="rotate(-90 207.1 145.9)">SGND</text>
<text x="216.1" y="145.9" transform="rotate(-90 216.1 145.9)">PGNDA</text>
<text x="222.8" y="145.9" transform="rotate(-90 222.8 145.9)">PGNDB</text>
<text x="100.5" y="155.9">5</text>
<text x="125.3" y="155.9">4</text>
<text x="199.2" y="151.3" transform="rotate(-90 199.2 151.3)">23</text>
<text x="206" y="150.2" transform="rotate(-90 206 150.2)">2</text>
<text x="215" y="151.3" transform="rotate(-90 215 151.3)">17</text>
<text x="221.7" y="151.3" transform="rotate(-90 221.7 151.3)">13</text>
<text x="55.8" y="161.5">4</text>
<text x="55.8" y="159.3">5</text>
<text x="55.8" y="157">6</text>
<text x="100.5" y="160.4">6</text>
<text x="104.8" y="157">GND</text>
<text x="104.8" y="161.5">GND</text>
<text x="113.8" y="157">_ON/OFF</text>
<text x="119.5" y="161.5">FB</text>
<text x="125.3" y="160.4">3</text>
<text x="55.8" y="166">2</text>
<text x="55.8" y="163.7">3</text>
<text x="100.5" y="164.9">7</text>
<text x="104.8" y="166">GND</text>
<text x="117.9" y="166">OUT</text>
<text x="125.3" y="164.9">2</text>
<text x="55.8" y="168.2">1</text>
<text x="100.5" y="169.4">8</text>
<text x="104.8" y="170.5">GND</text>
<text x="118.5" y="170.5">VIN</text>
<text x="125.3" y="169.4">1</text>
<text x="212.2" y="173.9">Title</text>
<text x="212.2" y="180.6">Size</text>
<text x="213.3" y="184">B</text>
<text x="223.4" y="180.6">Number</text>
<text x="268.4" y="180.6">Revision</text>
<text x="212.2" y="187.4">Date:</text>
<text x="212.2" y="189.6">File:</text>
<text x="222.3" y="187.4">2015-12-02</text>
<text x="222.3" y="189.6">D:\Users\..\TB6600H.Sch</text>
<text x="257.1" y="187.4">Sheet</text>
<text x="257.1" y="189.6">Drawn By:</text>
<text x="263.6" y="187.4">of</text>
</g>
</svg>
